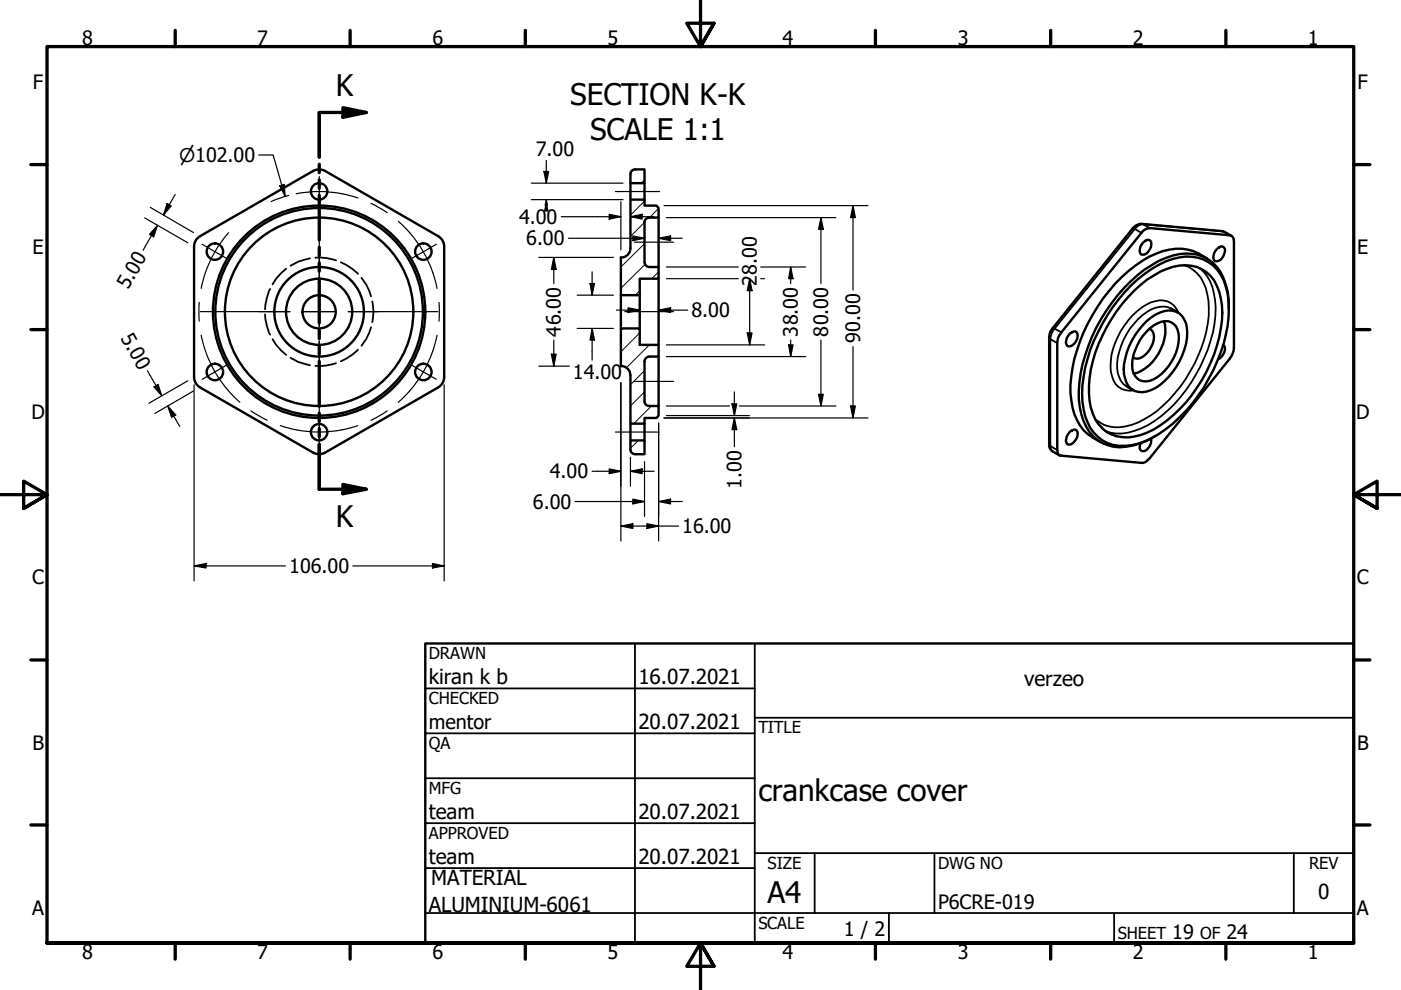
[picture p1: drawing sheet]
<svg xmlns="http://www.w3.org/2000/svg" width="297mm" height="210mm" viewBox="0 0 297 210" stroke-linecap="round" stroke-linejoin="round" font-family="sans-serif">
<!-- layer: Hatch (ANSI) -->
<g fill="none" stroke="#000" stroke-width=".21">
<path d="M134.4 36l-.7 .6M136.7 38.1l-.7 .7M136.7 51.7l-5.1 4.9M136.7 47.2l-3 2.9M136.7 42.6l-3 3M136.8 56l-5.2 5.1M139.6 57.6l-1.4 1.5M139.6 44.2l-1.9 1.9M132.1 69.6l-.5 .5M135.6 61.6l-.9 1M135.6 70.6l-4 4M136.7 78.6l-3 3"/>
<path d="M137.7 73.1l-4.9 4.9M139.6 75.6h.1M135.4 93.4l-1.7 1.6M136.7 83.1l-3 3M138.1 86.1l-3.7 3.7"/>
</g>
<!-- layer: Hidden (ANSI) -->
<g fill="none" stroke="#000" stroke-width=".38">
<path d="M60.7 57a9.7 9.7 0 0 0-2.9 3.3M65.7 54.8a10.2 10.2 0 0 0-4.1 1.6M66.9 54.6a10.6 10.6 0 0 1 4.3 .6M72.3 55.6a10.8 10.8 0 0 1 3.6 2.5M76.6 58.9a10.2 10.2 0 0 1 2.1 3.9M56.2 66.6a11.5 11.5 0 0 0 1.1 4.4M57.3 61.2a11.5 11.5 0 0 0-1.1 4.4M57.8 71.9a9.7 9.7 0 0 0 2.9 3.3M61.6 75.9a10.2 10.2 0 0 0 4.1 1.5M71.2 77a10.6 10.6 0 0 1-4.3 .6M75.9 74.1a10.8 10.8 0 0 1-3.6 2.5M78.7 69.4a10.2 10.2 0 0 1-2.1 3.9"/>
<path d="M78.9 63.9a9.6 9.6 0 0 1 0 4.4"/>
</g>
<!-- layer: Visible (ANSI) -->
<g fill="none" stroke="#000" stroke-width=".51">
<path d="M133.7 38.8v3.5M134 36.2l.7-.3h2v2.9h-3v-1.9zM136.7 38.8v3.5M41.1 52.3a2.53 2.53 0 0 1 1.3-2.2l24-13.9a2.54 2.54 0 0 1 2.5 0l24 13.9a2.51 2.51 0 0 1 1.3 2.2M41.1 52.2v27.8M94.2 52.2v27.8M133.7 42.3h3v1.3h2.5l.4 .5v2h-1.9a.98 .98 0 0 0-1 1v8.5a1.09 1.09 0 0 0 1 1h1.9v2.5h-4v3.5h-4v-8a1.95 1.95 0 0 0 2.1-2zM139.6 46.1v10.5M139.6 59.1v14M242.4 48.9l.9-.5h.5l16.9 1.5a1.13 1.13 0 0 1 .9 1.3v22.6a4.3 4.3 0 0 1-.9 2.2l-16.9 21.1a2 2 0 0 1-1.8 1l-17-1.5a.93 .93 0 0 1-.8-1.2v-22.7a3.3 3.3 0 0 1 .8-2.2zM242.4 51.3a1 1 0 0 1 1.5-.3 2.25 2.25 0 0 1-1.6 3 .83 .83 0 0 1-.6-1.2l.1-.6zM255.9 54.8a10.3 10.3 0 0 0-10.9-1 28.6 28.6 0 0 0-12.3 11.2 33.8 33.8 0 0 0-5.8 18.3 11.9 11.9 0 0 0 3.7 8.7l2.8 1.8"/>
<path d="M258.1 52.7l.4-.3a.76 .76 0 0 1 .9 0 .76 .76 0 0 1 .3 .8 2.06 2.06 0 0 1-2.1 2.1 2.06 2.06 0 0 1 .5-2.6zM261.1 50l-2.1-1-17.3-1.5a2.49 2.49 0 0 0-1.5 .9l-17 21.2a2.73 2.73 0 0 0-.8 1.9v22.6a1.57 1.57 0 0 0 .8 1.6l1.5 .9M41.1 79.9a2.51 2.51 0 0 0 1.3 2.2M94.2 80a2.51 2.51 0 0 1-1.3 2.1M131.6 69.6h4v3.5h4v2.5h-1.9a1.09 1.09 0 0 0-1 1v8.5a.98 .98 0 0 0 1 1h1.9v2l-.4 .5h-2.5v1.2h-3v-10.2a1.95 1.95 0 0 0-2.1-2zM131.6 62.6v7M135.6 62.6v7M139.6 75.6v10.5M226.8 70.7a1.05 1.05 0 0 1 1.5-.2 2.27 2.27 0 0 1-1.6 2.9 .9 .9 0 0 1-.6-1.2l.1-.5zM239.9 60.4a19.3 19.3 0 0 1 11.6-6 8.2 8.2 0 0 1 8.4 6.4 23.2 23.2 0 0 1-1.1 13.9 35 35 0 0 1-13.1 17.3 12 12 0 0 1-10.9 2 9 9 0 0 1-5.1-7.3 27 27 0 0 1 3.1-16.2 35.9 35.9 0 0 1 7.1-10.1zM240.5 61.6a19.2 19.2 0 0 1 9.6-5.3 7.4 7.4 0 0 1 8.4 5.6 21 21 0 0 1-1.1 13.2 31.1 31.1 0 0 1-12.7 15.9 10.6 10.6 0 0 1-9.1 1.1 8.3 8.3 0 0 1-4.6-7.1 27.3 27.3 0 0 1 4.6-17.3 31.4 31.4 0 0 1 4.9-6.1zM243 70.4a5.9 5.9 0 0 1 4.7-2.3 3.1 3.1 0 0 1 2.2 3.5 10.5 10.5 0 0 1-6.1 9.1 2.96 2.96 0 0 1-3.8-3.4 11.3 11.3 0 0 1 3-6.9z"/>
<path d="M243.1 68.1a7.1 7.1 0 0 1 5.5-2.2 3.8 3.8 0 0 1 3.1 3.7 14.3 14.3 0 0 1-7.7 13.1 3.7 3.7 0 0 1-5.4-2.3 10.5 10.5 0 0 1 1.3-8 18 18 0 0 1 3.2-4.3zM243.7 69.7a2.32 2.32 0 0 1 .7 3.1 5.3 5.3 0 0 1-2.8 3.2h-1l-.4-.3M246.8 68.1a9 9 0 0 1-1.8 7.8 8.1 8.1 0 0 1-4.7 3.3M248.3 65.4l1.4 .9M259.3 73.1a1.73 1.73 0 0 1-.3 2.5l-.7 .6M260.5 65.5a13.8 13.8 0 0 0-2.4-8.8 8.5 8.5 0 0 0-9.5-2.5 24.3 24.3 0 0 0-11.6 8.4 34.6 34.6 0 0 0-8.3 22 11.7 11.7 0 0 0 4 8.7 8.6 8.6 0 0 0 7.5 1.2 15.4 15.4 0 0 0 4.8-2.1M42.4 82.1l24 13.9M92.9 82.1l-24 13.9a2.51 2.51 0 0 1-2.5 0M133.7 93.4h3v2.9h-2a.98 .98 0 0 1-1-1zM133.7 89.8v3.6M136.7 89.8v3.6M226.8 91.5a1.05 1.05 0 0 1 1.5-.2 2.25 2.25 0 0 1-1.7 3 .92 .92 0 0 1-.5-1.3l.1-.5z"/>
<path d="M238.8 81.9l1.4 .8M244 93a2.27 2.27 0 0 1-1.7 2.7 .78 .78 0 0 1-.6-1.2l.1-.5"/>
<circle cx="45.6" cy="53.3" r="1.75"/>
<circle cx="67.7" cy="40.6" r="1.75"/>
<circle cx="89.8" cy="53.3" r="1.75"/>
<circle cx="45.6" cy="78.9" r="1.75"/>
<circle cx="67.7" cy="66.1" r="22.5"/>
<circle cx="67.7" cy="66.1" r="20"/>
<circle cx="67.7" cy="66.1" r="22"/>
<circle cx="67.7" cy="66.1" r="3.5"/>
<circle cx="67.7" cy="66.1" r="7"/>
<circle cx="67.7" cy="66.1" r="9.5"/>
<circle cx="89.8" cy="78.9" r="1.75"/>
<circle cx="67.7" cy="91.6" r="1.75"/>
</g>
<!-- layer: Visible Narrow (ANSI) -->
<g fill="none" stroke="#000" stroke-width=".38">
<path d="M240.2 48.4l.4 .1M240.6 48.5l-17 21.2 1.4 .8M240.6 48.5l1.4 .9M242.1 47.5h.2a2.21 2.21 0 0 0-1.7 1M243.8 48.4l-1.5-.9 17 1.6 1.4 .8M251.1 56.2a7.4 7.4 0 0 1 4.9 6.2 21.5 21.5 0 0 1-1.9 12.9 29.8 29.8 0 0 1-10.1 12.7 11.9 11.9 0 0 1-8.9 2.4l-1-.3-1.9-1.2M254.3 56.8a9.2 9.2 0 0 1 3.3 6.9 25.3 25.3 0 0 1-3.1 14 27.6 27.6 0 0 1-12.6 13.1 9.4 9.4 0 0 1-7.6 .5M259 49l.7 .2M222.4 71.5l.3 .4M222.7 71.9v22.7l1.5 .8M222.7 71.9l1.5 .8M223.2 69.6l.4 .1a3.9 3.9 0 0 0-.9 2.2"/>
<path d="M248.3 65.4a5.2 5.2 0 0 0-5.2 .8 14.9 14.9 0 0 0-6.2 11.9 5 5 0 0 0 1.9 3.8M249.9 66.3a3.9 3.9 0 0 0-4.9-2.4 13 13 0 0 0-7.4 6.3 12.6 12.6 0 0 0-1.8 9.6 3.8 3.8 0 0 0 4.5 3M222.4 94.1l.4 1 .4 .6"/>
</g>
<!-- layer: Section Line (ANSI) -->
<g fill="none" stroke="#000" stroke-width=".7">
<path d="M67.7 34.8v1.8M67.7 38.1v1.8M72.7 22.8l5 1-5 1.1zM77.7 23.8h-10v9.5M67.7 41.4v9.5M67.7 52.4v1.8M67.7 55.7v1.8M67.7 59v9.5M67.7 70v1.8M67.7 73.3v1.8M67.7 76.6v9.5M67.7 87.6v1.8"/>
<path d="M67.7 90.9v1.8M67.7 94.2v9.5h10M72.7 102.7l5 1-5 1z"/>
</g>
<g fill="#000">
<path d="M72.7 22.8l5 1-5 1.1z" fill-rule="evenodd"/>
<path d="M72.7 102.7l5 1-5 1z" fill-rule="evenodd"/>
</g>
<!-- layer: Border (ANSI) -->
<g fill="none" stroke="#000" stroke-width=".7">
<path d="M148.5 -.1v10l-2.9-5h5.8l-2.9 5 2.9-5M37.1 6.4v3.5M74.2 6.4v3.5M111.4 6.4v3.5M185.6 6.4v3.5M222.8 6.4v3.5M259.9 6.4v3.5M6.5 34.9h3.5M287 34.9h3.4M6.5 69.9h3.5M287 69.9h3.4M0 104.9h10l-5-2.9v5.8l5-2.9-5 2.9"/>
<path d="M297 104.9h-10l5-2.9v5.8l-5-2.9 5 2.9M6.5 139.9h3.5M287 139.9h3.4M6.5 174.9h3.5M287 174.9h3.4M10 199.9v-190h277v190h-277h277M37.1 199.9v3.5M74.2 199.9v3.5M111.4 199.9v3.5M185.6 199.9v3.5M222.8 199.9v3.5M259.9 199.9v3.5"/>
<path d="M151.4 204.9l-2.9-5 2.9 5h-5.8l2.9-5v10"/>
</g>
<!-- layer: Title (ANSI) -->
<g fill="none" stroke="#000" stroke-width=".38">
<path d="M134.6 136.4v63.5M160 136.4v63.5M90.2 146h69.8M90.2 155.5h69.8M160 152.2h127M90.2 165h69.8M90.2 174.5h69.8M90.2 193.6h196.8M90.2 184.1h69.8M160 180.9h127M172.7 180.9v12.7M188.5 193.6v6.3"/>
<path d="M198.1 180.9v12.7M236.2 193.6v6.3M274.3 180.9v12.7"/>
</g>
<path d="M90.2 136.4h196.8v63.5h-196.8z" fill="none" stroke="#000" stroke-width=".51"/>
<!-- layer: Center Mark (ANSI) -->
<path d="M67.7 37.4v6.4M42.9 51.8l5.4 3.2M67.7 40.9v19M92.5 51.8l-5.5 3.2M42.5 66.1h19M48.3 77.3l-5.4 3.1M64.5 66.1h6.4M67.7 62.9v6.4M67.7 72.3v19M73.9 66.1h18.9M87 77.3l5.5 3.1M67.7 88.4v6.4" fill="none" stroke="#000" stroke-width=".25"/>
<!-- layer: Centerline (ANSI) -->
<g fill="none" stroke="#000" stroke-width=".25">
<path d="M48.4 49.4a25.5 25.5 0 0 0-5.7 11.7M62.8 41.1a25.5 25.5 0 0 1 13.1 .9M78.6 43.1l3.5 2M84.5 46.9a25.5 25.5 0 0 1 8.2 14.3M130.5 40.6h9.3M134.5 51.3h8.3M42.2 64.1v4M42.6 71.1a25.5 25.5 0 0 0 8.3 14.2M92.7 71.1a25.5 25.5 0 0 1-8.2 14.2M93.1 64.1v4M132.5 66.1h10.3M53.2 87.1l3.5 2"/>
<path d="M59.4 90.2a25.5 25.5 0 0 0 16.5 0M82.1 87.1l-3.5 2M130.5 91.6h9.3M134.5 80.9h8.3"/>
</g>
<!-- layer: Dimension (ANSI) -->
<g fill="none" stroke="#000" stroke-width=".25">
<path d="M54.9 32.9h3l2.6 8.7M59.3 39.4l1-.3 .2 2.5zM112.6 38.8h19.5M115.3 36.4h1l-.5 2.4zM115.8 34v4.8M30.7 46.2l9.1 5.3M31.9 44l9.1 5.3M33.4 47.8l-.8 2.4-.9-.5zM33.4 47.8l-3 5.3M35.4 43.2l.9 .5-1.6 1.9zM37.1 41.2l-2.4 4.4M61.2 41.4l-3.7 1.3"/>
<path d="M112.6 42.3h19.5M114.2 54.6h15.8M115.8 43.5v-1.2l.3 1.2M115.8 42.3l-.2 1.2M117.4 54.6l.5 2.5h-1zM117.4 54.6v5.5M119 45.9h12.6M120.5 50.5h16.2M125.5 57.6v5M129.2 45.4l2.4 .5-2.4 .6zM131.6 42.8v10.2M133.7 45.9l2.4-.5v1.1z"/>
<path d="M133.7 45.9h5M134.2 50l2.5 .5-2.5 .5zM139.6 50.5l2.6-.5v1zM139.6 50.5h5.1M140.8 43.6h43.2M141.3 46.1h35.9M141.3 56.6h15.2M141.3 59.1h15.2M158.9 59.1l.5 2.5h-1zM158.9 59.1v14M161.3 56.6h9.5M161.3 59.1h.8"/>
<path d="M167.6 56.6l.5 2.5h-.9zM167.6 56.6v3.5M174.1 46.1l.5 2.5h-1.1zM174.1 46.1v14M180.8 43.6l.6 2.5h-1.1zM180.8 43.6v17.9M31.2 78.6l3.1 5.3M114.2 77.6h6.5M116.9 75.1h1l-.5 2.5zM117.4 72.1v5.5M122.4 62.6h7.6M122.4 69.6h7.6"/>
<path d="M125.1 60.1h.9l-.5 2.5zM125.5 69.6l.5 2.5h-.9zM125.5 69.6v6.8M130.7 65.8h4.9M133.2 65.2l2.4 .6-2.4 .5zM139.6 65.8l2.6-.6v1.1zM139.6 65.8h6.2M141.3 75.6h29.5M141.3 73.1h20.8M158.4 70.6h1l-.5 2.5zM167.2 73.1h.9l-.5 2.5zM167.6 72.1v3.5"/>
<path d="M174.1 72.1v14M180.8 73.5v15.1M32.6 82l.9-.5 .8 2.4zM35.6 86.1l1.7 1.9-.9 .5zM35.6 86.1l2.5 4.3M39.8 80.7l-8.2 4.8M41 82.9l-8.2 4.8M41.1 81.6v41.6M94.2 81.6v41.6M125.5 99.9h6.1M129.2 99.4l2.4 .5-2.4 .5zM131.6 81.1v10.4"/>
<path d="M131.6 91.7v23M133.7 99.9l2.4-.5v1zM133.7 99.9h5M133.7 96.9v6.2M136.7 97.9v11.6M139.6 89.7v1.8M139.6 91.7v23M140.8 88.6h43.2M141.3 86.1h13.4M141.3 88.1h17.6M155.2 85.6h1l-.5 2.5zM155.7 88.6l.5 2.5h-1z"/>
<path d="M155.7 83.1v5M155.7 88.6v6.1M156.7 86.1h20.5M173.5 83.6h1.1l-.5 2.5zM180.3 86.1h1.1l-.6 2.5zM41.1 120l2.6-.5v.9zM41.1 120h19.4M74.8 120h19.4M91.7 119.5l2.5 .5-2.5 .4zM121.9 106.3h14.8M131.6 111.5l2.6-.5v1zM131.6 111.5h12.3"/>
<path d="M134.2 105.8l2.5 .5-2.5 .5zM137.2 111l2.4 .5-2.4 .5zM139.6 106.3l2.6-.5v1zM139.6 106.3h5.1"/>
</g>
<g fill="#000">
<path d="M59.3 39.4l1-.3 .2 2.5z" fill-rule="evenodd"/>
<path d="M115.3 36.4h1l-.5 2.4z" fill-rule="evenodd"/>
<path d="M33.4 47.8l-.8 2.4-.9-.5z" fill-rule="evenodd"/>
<path d="M35.4 43.2l.9 .5-1.6 1.9z" fill-rule="evenodd"/>
<path d="M115.8 42.3l.5 2.6h-1z" fill-rule="evenodd"/>
<path d="M117.4 54.6l.5 2.5h-1z" fill-rule="evenodd"/>
<path d="M129.2 45.4l2.4 .5-2.4 .6z" fill-rule="evenodd"/>
<path d="M134.2 50l2.5 .5-2.5 .5z" fill-rule="evenodd"/>
<path d="M133.7 45.9l2.4-.5v1.1z" fill-rule="evenodd"/>
<path d="M139.6 50.5l2.6-.5v1z" fill-rule="evenodd"/>
<path d="M167.6 56.6l.5 2.5h-.9z" fill-rule="evenodd"/>
<path d="M174.1 46.1l.5 2.5h-1.1z" fill-rule="evenodd"/>
<path d="M180.8 43.6l.6 2.5h-1.1z" fill-rule="evenodd"/>
<path d="M116.9 75.1h1l-.5 2.5z" fill-rule="evenodd"/>
<path d="M125.1 60.1h.9l-.5 2.5z" fill-rule="evenodd"/>
<path d="M125.5 69.6l.5 2.5h-.9z" fill-rule="evenodd"/>
<path d="M133.2 65.2l2.4 .6-2.4 .5z" fill-rule="evenodd"/>
<path d="M139.6 65.8l2.6-.6v1.1z" fill-rule="evenodd"/>
<path d="M158.4 70.6h1l-.5 2.5z" fill-rule="evenodd"/>
<path d="M158.9 59.1l.5 2.5h-1z" fill-rule="evenodd"/>
<path d="M167.2 73.1h.9l-.5 2.5z" fill-rule="evenodd"/>
<path d="M32.6 82l.9-.5 .8 2.4z" fill-rule="evenodd"/>
<path d="M35.6 86.1l1.7 1.9-.9 .5z" fill-rule="evenodd"/>
<path d="M133.7 99.9l2.4-.5v1z" fill-rule="evenodd"/>
<path d="M155.2 85.6h1l-.5 2.5z" fill-rule="evenodd"/>
<path d="M155.7 88.6l.5 2.5h-1z" fill-rule="evenodd"/>
<path d="M173.5 83.6h1.1l-.5 2.5z" fill-rule="evenodd"/>
<path d="M180.3 86.1h1.1l-.6 2.5z" fill-rule="evenodd"/>
<path d="M41.1 120l2.6-.5v.9z" fill-rule="evenodd"/>
<path d="M129.2 99.4l2.4 .5-2.4 .5z" fill-rule="evenodd"/>
<path d="M134.2 105.8l2.5 .5-2.5 .5z" fill-rule="evenodd"/>
<path d="M131.6 111.5l2.6-.5v1z" fill-rule="evenodd"/>
<path d="M137.2 111l2.4 .5-2.4 .5z" fill-rule="evenodd"/>
<path d="M139.6 106.3l2.6-.5v1z" fill-rule="evenodd"/>
<path d="M91.7 119.5l2.5 .5-2.5 .4z" fill-rule="evenodd"/>
</g>
<g font-size="6.3">
<text x="71.2" y="20.4">K</text>
<text x="120.9" y="22.2">SECTION K-K</text>
<text x="125.1" y="29.7">SCALE 1:1</text>
<text x="71.2" y="111.8">K</text>
<text x="160.8" y="169.9">crankcase cover</text>
<text x="162.8" y="191.4">A4</text>
</g>
<g font-size="4.4">
<text x="90.9" y="145.1">kiran k b</text>
<text x="135.4" y="145.1">16.07.2021</text>
<text x="217.2" y="145.5">verzeo</text>
<text x="135.4" y="154.6">20.07.2021</text>
<text x="90.9" y="173.6">team</text>
<text x="135.4" y="173.6">20.07.2021</text>
<text x="90.9" y="183.2">team</text>
<text x="135.4" y="183.2">20.07.2021</text>
<text x="91.4" y="187.6">MATERIAL</text>
<text x="279.5" y="190.7">0</text>
<text x="90.9" y="193.5">ALUMINIUM-6061</text>
</g>
<g font-size="4.2">
<text x="17.4" y="9.5">8</text>
<text x="54.5" y="9.5">7</text>
<text x="91.7" y="9.5">6</text>
<text x="128.8" y="9.5">5</text>
<text x="165.9" y="9.5">4</text>
<text x="203.1" y="9.5">3</text>
<text x="240.2" y="9.5">2</text>
<text x="277.3" y="9.5">1</text>
<text x="7" y="19">F</text>
<text x="287.8" y="19">F</text>
<text x="113.6" y="33.1">7.00</text>
<text x="110" y="47.5">4.00</text>
<text x="6.9" y="53.9">E</text>
<text x="111.6" y="52">6.00</text>
<text x="287.7" y="53.9">E</text>
<text x="27.2" y="61.6" transform="rotate(-60 27.2 61.6)">5.00</text>
<text x="160.5" y="60.6" transform="rotate(-90 160.5 60.6)">28.00</text>
<text x="25.5" y="71.7" transform="rotate(60 25.5 71.7)">5.00</text>
<text x="118.9" y="71.3" transform="rotate(-90 118.9 71.3)">46.00</text>
<text x="146.6" y="67.3">8.00</text>
<text x="169.2" y="71.3" transform="rotate(-90 169.2 71.3)">38.00</text>
<text x="175.6" y="71.3" transform="rotate(-90 175.6 71.3)">80.00</text>
<text x="182.4" y="72.7" transform="rotate(-90 182.4 72.7)">90.00</text>
<text x="121.5" y="80.3">14.00</text>
<text x="6.7" y="88.9">D</text>
<text x="287.5" y="88.9">D</text>
<text x="116.6" y="101.4">4.00</text>
<text x="113" y="107.9">6.00</text>
<text x="157.2" y="103.7" transform="rotate(-90 157.2 103.7)">1.00</text>
<text x="144.7" y="113.1">16.00</text>
<text x="6.8" y="123.9">C</text>
<text x="61.3" y="121.5">106.00</text>
<text x="287.7" y="123.9">C</text>
<text x="90.9" y="154.7">mentor</text>
<text x="6.9" y="158.9">B</text>
<text x="287.7" y="158.9">B</text>
<text x="6.8" y="193.9">A</text>
<text x="198.9" y="192.8">P6CRE-019</text>
<text x="287.7" y="193.9">A</text>
<text x="17.4" y="203.4">8</text>
<text x="54.5" y="203.4">7</text>
<text x="91.7" y="203.4">6</text>
<text x="128.8" y="203.4">5</text>
<text x="165.9" y="203.4">4</text>
<text x="178.9" y="198.5">1 / 2</text>
<text x="203.1" y="203.4">3</text>
<text x="240.2" y="203.4">2</text>
<text x="248.5" y="199.1">19</text>
<text x="260" y="199.1">24</text>
<text x="277.3" y="203.4">1</text>
</g>
<text font-size="4" x="38" y="34.3">⌀102.00</text>
<g font-size="3.5">
<text x="90.9" y="139.7">DRAWN</text>
<text x="90.9" y="149.3">CHECKED</text>
<text x="160.8" y="155.5">TITLE</text>
<text x="90.9" y="158.8">QA</text>
<text x="90.9" y="168.3">MFG</text>
<text x="90.9" y="177.8">APPROVED</text>
<text x="162.8" y="184.2">SIZE</text>
<text x="198.9" y="184.2">DWG NO</text>
<text x="277.6" y="184.2">REV</text>
<text x="160.8" y="196.9">SCALE</text>
<text x="237" y="199.1">SHEET</text>
<text x="254.4" y="199.1">OF</text>
</g>
</svg>
